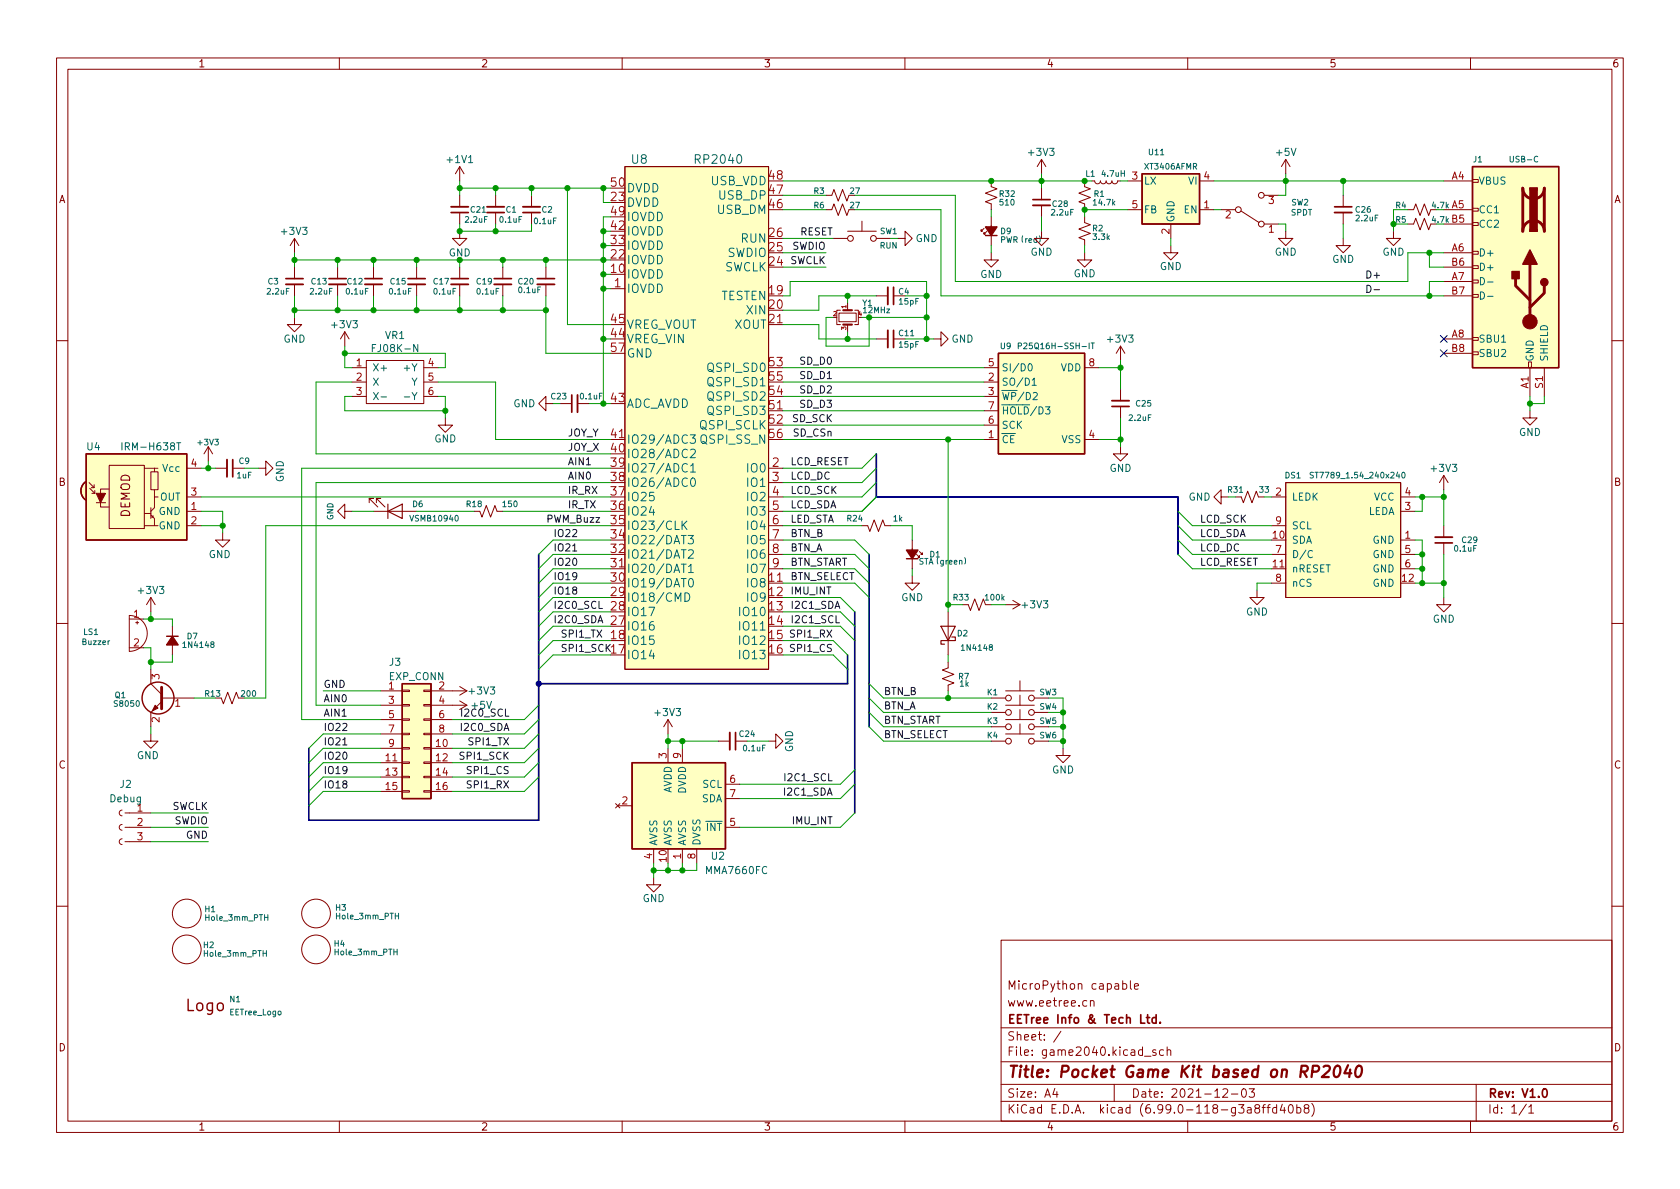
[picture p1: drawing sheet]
<svg xmlns="http://www.w3.org/2000/svg" width="297mm" height="210mm" viewBox="0 0 297 210" stroke-linecap="round" stroke-linejoin="round" font-family="sans-serif">
<g fill="none" stroke="#840000" stroke-width=".18">
<path d="M10 10.2h277v190.1h-277zM12 12.2h273v186.1h-273zM60 10.2v2M110 10.2v2M160 10.2v2M210 10.2v2M260 10.2v2M81.3 29.5v2.5M81.3 34.5v2.1M81.3 37.6v2M81.3 29.5l-.8 1.2M81.3 29.5l.7 1.2"/>
<path d="M87.6 34.5v2.1M87.6 37.6v2M94 34.5v2.1M94 37.6v2M110.5 29.5h25.4v88.9h-25.4zM146 34.5h1.1l.3-1 .8 2.1 .8-2.1 .7 2.1 .4-1.1M146 37.1h1.1l.3-1 .8 2 .8-2 .7 2 .4-1M152.4 39.1v1.8M175.3 32v1l1 .4-2.1 .8 2.1 .7-2.1 .8 1.1 .4v1M175.3 38.3v5.1M184.1 28.2v2.5M184.1 33.3v2"/>
<path d="M184.1 36.3v2M184.1 28.2l.8 1.3M184.1 28.2l-.7 1.3M191.8 38.3v1.1l1 .3-2 .8 2 .8-2 .7 1 .4v1M191.8 32v1l1 .4-2 .8 2 .7-2 .8 1 .4v1M193 32h.5l.2 .4 .4 .1 .3-.1 .2-.4 .1 .3 .3 .2 .4-.1 .2-.4 .2 .4 .4 .1 .3-.2 .1-.3 .1 .4 .4 .1 .4-.1 .1-.4h.5M199.4 37.1h2.5M199.4 32h2.5M207 39.6v2.6M212.1 37.1h2.5M212.1 32h2.5M215.9 37.1h2.5"/>
<path d="M219.5 37.3l3.1 2.1M223.5 34.5h2.6M223.5 39.6h2.6M227.3 28.2l-.7 1.3M227.3 28.2v2.5M227.3 28.2l.8 1.3M237.5 34.5v2.1M237.5 37.6v2M248.9 39.6h1l.4-1 .8 2 .7-2 .8 2 .4-1M248.9 37.1h1l.4-1 .8 2 .7-2 .8 2 .4-1M255.3 37.1h5M255.3 32h5"/>
<path d="M255.3 39.6h5M260.3 39.4h1.1v.5h-1.1zM260.3 36.8h1.1v.5h-1.1zM260.3 31.7h1.1v.6h-1.1zM52.1 56.1v1.3h-1.3l1.3 1.3 1.2-1.3h-1.2M52.1 42.2l.7 1.2M52.1 42.2v2.5M52.1 47.2v2.1M52.1 50.3v2M52.1 42.2l-.8 1.2M59.7 47.2v2.1M59.7 50.3v2"/>
<path d="M61 58.7l.7 1.2M61 58.7v2.5M61 58.7l-.8 1.2M66 47.2v2.1M66 50.3v2M73.7 47.2v2.1M73.7 50.3v2M81.3 40.9v1.3h-1.3l1.3 1.2 1.2-1.2h-1.2M81.3 47.2v2.1M81.3 50.3v2M88.9 47.2v2.1M88.9 50.3v2"/>
<path d="M96.5 47.2v2.1M96.5 50.3v2M107.9 51h2.6M147.3 42.2h2.6M148.3 55.4h3.1v1.5h-3.1zM148.6 54.9h-.6v2.5h.6M149.9 40.9h5M149.9 53.6v1.3M149.9 57.4v1.3M151.1 54.9h.7v2.5h-.7M154.9 52.3h2.1M154.9 42.2h2.6"/>
<path d="M154.9 59.9h2.1M158 52.3h2M158 59.9h2M158.7 42.2h1.3v1.2l1.3-1.2-1.3-1.3v1.3M165.1 59.9h1.3v1.3l1.2-1.3-1.2-1.2v1.2M174 40.4l-.5 .5v-.3v.3h.2M174.5 40.9l-.5 .5v-.3v.3h.2M175.3 44.7v1.3h-1.3l1.3 1.2 1.2-1.2h-1.2M184.1 40.9v1.3h-1.2l1.2 1.2 1.3-1.2h-1.3M191.8 44.7v1.3h-1.3l1.3 1.2 1.2-1.2h-1.2M207 43.4v1.3h-1.3l1.3 1.3 1.3-1.3h-1.3M227.3 40.9v1.3h-1.2l1.2 1.2 1.3-1.2h-1.3"/>
<path d="M237.5 42.2v1.2h-1.3l1.3 1.3 1.3-1.3h-1.3M246.4 40.9v1.3h-1.3l1.3 1.2 1.2-1.2h-1.2M255.3 52.3h5M255.3 59.9h5M255.3 44.7h5M255.3 49.8h5M255.3 47.2h5M260.3 59.7h1.1v.5h-1.1zM260.3 52.1h1.1v.5h-1.1zM260.3 49.5h1.1v.5h-1.1zM260.3 47h1.1v.5h-1.1zM260.3 44.4h1.1v.6h-1.1z"/>
<path d="M10 60.2h2M36.8 79l.8 1.3M36.8 79v2.5M36.8 79l-.7 1.3M62.2 65h2.6M62.2 67.6h2.6M62.2 70.1h2.6M64.8 63.7h10.1v7.7h-10.1zM74.9 65h2.6M74.9 67.6h2.6M74.9 70.1h2.6M78.7 73.9v1.3h1.3l-1.3 1.2-1.2-1.2h1.2"/>
<path d="M96.5 71.4v1.2l-1.3-1.2 1.3-1.3v1.3h1.3M99.1 71.4h2M102.1 71.4h2M174 65h2.5M174 67.6h2.5M174 70.1h2.5M174 77.7h2.5M174 75.2h2.5M174 72.6h2.5M191.8 65h2.5M191.8 77.7h2.5M198.1 79v1.3h1.3l-1.3 1.2-1.3-1.2h1.3"/>
<path d="M198.1 61.2v2.5M198.1 68.8v2.1M198.1 71.9v2M198.1 61.2l.8 1.3M198.1 61.2l-.7 1.3M255.3 62.5h5M260.3 62.2h1.1v.5h-1.1zM270.3 64h.5v1h-.5zM270.5 72.6v1.3h-1.3l1.3 1.3 1.3-1.3h-1.3M270.5 65v5.1M273 65v5.1M285 60.2h2"/>
<path d="M15.7 85.3l.9 .9M15.9 86.4l.9 .8M16.1 86.2h.5M16.3 87.2h.5M16.6 85.7v.5M16.8 86.7v.5M17 88.9h1.7M19.3 82.3h6.2v11.2h-6.2zM19.3 86.5h-1.5v3.2h1.5M25.5 93h1.8M25.5 82.8h1.8M25.5 90.8h1.2"/>
<path d="M26.7 83.4h1.2v3.2h-1.2zM26.7 91.1l.6 .6v1.3h.6M26.7 89.8v1.9M27.1 91.2v.2h-.3M27.3 86.6v1.3M27.9 82.8h-.6v.6M27.9 87.9h-.6v1.9l-.6 .6M33 87.9h2.6M33 90.4h2.6M33 93h2.6M33 82.8h2.6M38.1 82.8h2"/>
<path d="M39.4 94.2v1.3h-1.3l1.3 1.3 1.2-1.3h-1.2M41.1 82.8h2.1M45.7 82.8h1.3v1.3l1.3-1.3-1.3-1.3v1.3M61 90.4v1.3l-1.3-1.3 1.3-1.3v1.3h1.2M65.3 88.9v-.8h.7h-.7l1.5 1.6M66 90.4h7.7M66.5 88.9v-.8h.8h-.8l1.6 1.6M83.8 90.4h1l.4 1 .8-2 .7 2 .8-2 .4 1h1M135.9 95.5h2.5M135.9 87.9h2.5M135.9 90.4h2.5M135.9 98h2.5"/>
<path d="M135.9 93h2.5M135.9 82.8h2.5M135.9 85.3h2.5M152.4 93h1l.4 1 .8-2.1 .7 2.1 .8-2.1 .4 1.1h1M161.3 95.5v5.1M162.1 98l.5 .5v-.2v.2h-.3M162.6 97.5l.5 .5v-.2v.2h-.3M215.9 87.9v-1.3l-1.3 1.3 1.3 1.2v-1.2h1.3M218.4 87.9h1.1l.3 1 .8-2 .8 2 .7-2 .4 1h1M224.8 87.9h2.5M224.8 98h2.5M224.8 93h2.5"/>
<path d="M227.3 85.3h20.3v20.4h-20.3zM247.6 95.5h2.6M247.6 87.9h2.6M247.6 90.4h2.6M247.6 98h2.6M255.3 84.1v2.5M255.3 93v2M255.3 96v2M255.3 84.1l.7 1.2M255.3 84.1l-.8 1.2M10 110.2h2M22.9 109.5h2.5"/>
<path d="M22.9 114.5h2.5M22.9 108.8a3.2 3.2 0 0 1 3.1 3.2 3.2 3.2 0 0 1-3.1 3.2zM24 110.1h.5M24.3 109.8v.6M26.7 118.4v2.5l1.9 1.9M26.7 105.7v2.5M26.7 105.7l.7 1.2M26.7 105.7l-.8 1.2M30.5 110.7v5.1M135.9 100.6h2.5M161.3 101.8v1.3h-1.3l1.3 1.3 1.3-1.3h-1.3M167.6 117.1v1l-1 .4 2.1 .7-2.1 .8 2.1 .8-1.1 .4v1"/>
<path d="M167.6 108.2v7.6M170.2 106.9h1l.4 1 .7-2 .8 2 .8-2 .3 1h1.1M177.8 106.9h2.5M179.1 106.2l1.2 .7M180.3 106.9l-1.2 .8M222.2 104.4v1.3h-1.2l1.2 1.2 1.3-1.2h-1.3M224.8 100.6h2.5M224.8 103.1h2.5M247.6 100.6h2.6M255.3 105.7v1.2h-1.3l1.3 1.3 1.2-1.3h-1.2M285 110.2h2M26.7 129.8v1.3h-1.3l1.3 1.2 1.2-1.2h-1.2"/>
<path d="M28.6 124.1l-1.9 1.9v2.5M28.6 123.4h5.7M39.1 123.4l.4 1.1 .8-2.1 .7 2.1 .8-2.1 .4 1h1M67.3 124.7h3.8M67.3 122.2h3.8M67.3 127.2h3.8M67.3 132.3h3.8M67.3 134.9h3.8M67.3 137.4h3.8M67.3 139.9h3.8M67.3 129.8h3.8M71.1 139.8h1.3v.3h-1.3z"/>
<path d="M71.1 137.3h1.3v.2h-1.3zM71.1 134.7h1.3v.3h-1.3zM71.1 132.2h1.3v.3h-1.3zM71.1 129.7h1.3v.2h-1.3zM71.1 127.1h1.3v.3h-1.3zM71.1 124.6h1.3v.2h-1.3zM71.1 122h1.3v.3h-1.3zM74.9 139.8h1.3v.3h-1.3zM74.9 137.3h1.3v.2h-1.3zM74.9 134.7h1.3v.3h-1.3zM74.9 132.2h1.3v.3h-1.3zM74.9 129.7h1.3v.2h-1.3z"/>
<path d="M74.9 127.1h1.3v.3h-1.3zM74.9 124.6h1.3v.2h-1.3zM74.9 122h1.3v.3h-1.3zM76.2 124.7h6.3M76.2 122.2h6.3M76.2 127.2h3.8M76.2 132.3h3.8M76.2 134.9h3.8M76.2 137.4h3.8M76.2 139.9h3.8M76.2 129.8h3.8M81.3 123.9l1.2 .8"/>
<path d="M81.3 121.4l1.2 .8M82.5 124.7l-1.2 .8M82.5 122.2l-1.2 .7M118.1 127.2v2.6M118.1 132.3v2.6M118.1 127.2l.8 1.3M118.1 127.2l-.8 1.3M120.6 132.3v2.6M127 131.1h2M128.3 138.7h2.5M130 131.1h2.1M135.9 131.1h1.3v-1.3l1.2 1.3-1.2 1.2v-1.2"/>
<path d="M175.3 123.4h2.5M175.3 128.5h2.5M175.3 131.1h2.5M175.3 126h2.5M177.8 124.7h5.1M177.8 122.2h5.1M177.8 127.2h5.1M177.8 129.8h5.1M180.3 120.4v1.8M180.3 122.9v1.8M180.3 125.5v1.7M180.3 128v1.8"/>
<path d="M182.9 123.4h2.5M182.9 128.5h2.5M182.9 131.1h2.5M182.9 126h2.5M188 132.3v1.3h-1.3l1.3 1.3 1.2-1.3h-1.2M21.6 148.3l-.4 .2-.1 .3 .1 .4 .4 .1M21.6 145.8l-.4 .1-.1 .4 .1 .4 .4 .1M21.6 143.3l-.4 .1-.1 .4 .1 .3 .4 .2M22.1 146.3h4.6M22.1 148.8h4.6M22.1 143.8h4.6M108.8 142.1l.8 .8"/>
<path d="M109.2 142.5h2.6M109.6 142.1l-.8 .8M115.6 155.2v1.3h1.2l-1.2 1.2-1.3-1.2h1.3M115.6 150.1v2.5M120.6 150.1v2.5M123.2 150.1v2.5M128.3 146.3h2.5M128.3 141.2h2.5M10 160.2h2M177 166.3h108v32h-108zM192.8 177.1l.2-.2 .4 .1v.9M192.8 176.9v1"/>
<path d="M198.5 174l.4-.1 .3 .3v.4l-.1 .3h-.6M198.5 173.4v1.5M199.9 173.4v1.3l.2 .2M200.6 174.4l.7-.1-.1-.3-.4-.1-.2 .2v.8h.6M285 160.2h2M60 198.3v2M110 198.3v2M160 198.3v2M177 194.8h108M177 191.8h108M177 187.8h108M177 181.8h108"/>
<path d="M186.5 192.5l-.4 1h1M186.9 193v1M187.6 182.4l-1.3 1.9M197 191.8v3M202.4 186.8h1.1M204.4 185.7l-.4-.1-.2 .2 .1 .3 .5 .1v.4h-.6M205.7 185.7l-.4-.1-.3 .3v.4l.1 .3h.6M206.4 185.8l.2-.2 .3 .1 .1 .9M206.4 185.1v1.5M210 198.3v2M216.2 192.7l.6-.2 .2 .2 .1 .3-1 1h1M217.7 193.5h1.2"/>
<path d="M219.7 192.6l.2-.1a.81 .81 0 0 1 .5 .7 .81 .81 0 0 1-.3 .8h-.1a.81 .81 0 0 1-.6-.6 .81 .81 0 0 1 .3-.8zM220.6 195.9h.5l.1 .9M220.9 192.5h.9l-.5 .6 .4 .1v.7l-.2 .1h-.4l-.2-.1M221.2 196.2l-.5 .1a.29 .29 0 0 0-.2 .2 .29 .29 0 0 0 .2 .3h.5M222.1 196l-.2-.3v-.2l.2-.2 .5 .1 .1 .2-.1 .2-.6 .2-.1 .3v.4l.2 .1h.5l.1-.3-.1-.4-.2-.1M223.1 195.8h.6M223.7 195.3l-.3 .2v1.3M224 195.8h.6M224.6 195.3l-.4 .2v1.3M225.7 195.9l-.4-.1-.3 .3v.4l.1 .3h.6M225.7 195.3v1.5M226.7 195.3l-.3 1h.9"/>
<path d="M227.1 195.8v1M228 195.4l.1-.1a.81 .81 0 0 1 .6 .7 .81 .81 0 0 1-.3 .8h-.1a.81 .81 0 0 1-.6-.6 .81 .81 0 0 1 .3-.8zM229.3 195.9l.4-.1 .3 .3v.4l-.1 .3h-.6M229.3 195.3v1.5M230.9 196l-.3-.3v-.2l.3-.2 .4 .1 .1 .2v.2l-.7 .2-.1 .3v.4l.3 .1h.2l.3-.3v-.4l-.3-.1M231.9 195.1a1.72 1.72 0 0 1 0 2.3M260 198.3v2M261 191.8v6.5M269.9 195.3l-1.3 1.9M270.3 195.8l.4-.5v1.5M270.3 196.8h.9"/>
<circle cx="218.9" cy="37.1" r=".51"/>
<circle cx="223" cy="34.5" r=".51"/>
<circle cx="223" cy="39.6" r=".51"/>
<circle cx="150.4" cy="42.2" r=".51"/>
<circle cx="154.4" cy="42.2" r=".51"/>
<circle cx="178.3" cy="126" r=".51"/>
<circle cx="178.3" cy="123.4" r=".51"/>
<circle cx="178.3" cy="131.1" r=".51"/>
<circle cx="178.3" cy="128.5" r=".51"/>
<circle cx="182.4" cy="123.4" r=".51"/>
<circle cx="182.4" cy="126" r=".51"/>
<circle cx="182.4" cy="128.5" r=".51"/>
<circle cx="182.4" cy="131.1" r=".51"/>
<circle cx="33" cy="167.9" r="2.54"/>
<circle cx="33" cy="161.5" r="2.54"/>
<circle cx="55.9" cy="167.9" r="2.54"/>
<circle cx="55.9" cy="161.5" r="2.54"/>
</g>
<g fill="none" stroke="#840000" stroke-width=".3">
<path d="M79.8 37.6h3M86.1 37.6h3.1M92.5 37.6h3M182.6 35.3h3.1M236 36.6h3M50.5 49.3h3.1M58.2 49.3h3M64.5 49.3h3.1M72.1 49.3h3.1M79.8 49.3h3M87.4 49.3h3M95 49.3h3"/>
<path d="M158 50.8v3M158 58.4v3.1M101.1 69.8v3.1M196.6 71.9h3M41.1 81.3v3M253.7 96h3.1M130 129.5v3.1M201.7 179.4v1.5h.7M202.7 179.9h.6M202.9 179.4v1.3l.4 .2M204.4 179.4v1.5M204.4 180l-.4-.1-.3 .3v.4l.1 .3h.6"/>
<path d="M205.1 180.8v.1M272.9 192.6l.2-.1a.8 .8 0 0 1 .5 .8 .8 .8 0 0 1-.5 .7 1 1 0 0 1-.2-1.4z"/>
</g>
<path d="M232 189.5h.8a.55 .55 0 0 0 .4-.5 .55 .55 0 0 0-.3-.5h-.8l-.2 2M234 188.7l.3-.2h.5a.45 .45 0 0 1 .3 .5l-.1 .3-1.3 1.2h1.2M236.1 188.7a.46 .46 0 0 1 .5-.2 .46 .46 0 0 1 .4 .3 1.15 1.15 0 0 1-.8 1.7l-.2-.1a1.54 1.54 0 0 1 .1-1.7zM238.3 188.4l-.6 1.4h1.2M238.7 189.1l-.1 1.4M239.9 188.7a.46 .46 0 0 1 .5-.2 .46 .46 0 0 1 .4 .3 1.15 1.15 0 0 1-.8 1.7l-.2-.1a1.54 1.54 0 0 1 .1-1.7z" fill="none" stroke="#840000" stroke-width=".4"/>
<g fill="none" stroke="#840000" stroke-width=".33">
<path d="M79.8 36.6h3M86.1 36.6h3.1M92.5 36.6h3M182.6 36.3h3.1M236 37.6h3M50.5 50.3h3.1M58.2 50.3h3M64.5 50.3h3.1M72.1 50.3h3.1M79.8 50.3h3M87.4 50.3h3M95 50.3h3"/>
<path d="M157 50.8v3M157 58.4v3.1M102.1 69.8v3.1M196.6 70.9h3M40.1 81.3v3M253.7 95h3.1M129 129.5v3.1"/>
</g>
<g fill="#ffffc2" stroke="#ffffc2" stroke-width=".18">
<path d="M227.3 85.3h20.3v20.4h-20.3z"/>
<path d="M176.5 62.5h15.3v17.8h-15.3z"/>
<path d="M110.5 29.5h25.4v88.9h-25.4z"/>
<path d="M111.8 134.9h16.5v15.2h-16.5z"/>
<path d="M14.9 85.4l.2-.2 1.2 1.6-1.2 1.6a1.97 1.97 0 0 1-.2-3z"/>
<path d="M15.2 80.3h17.8v15.2h-17.8z"/>
<path d="M201.9 30.7h10.2v8.9h-10.2z"/>
<path d="M71.1 120.9h5.1v20.3h-5.1z"/>
<path d="M260.3 29.5h15.3v35.5h-15.3z"/>
</g>
<g fill="none" stroke="#006464" stroke-width=".18">
<path d="M177.1 42.4l.5-.1v-.3l-.5-.1v1M178 41.9l.3 1 .1-.8 .2 .8 .3-1M179.3 42.4l.5-.1v-.3l-.5-.1v1M179.5 42.4l.3 .5M180.8 41.7l-.1 .3 .1 .8M181.3 42.2v.7M181.6 42.2l-.3 .2M181.9 42.5l.5-.1v-.2h-.3l-.2 .1 .1 .5h.4M183.3 42.2h-.3l-.2 .2 .1 .4h.4M183.3 41.9v1M183.8 41.7l.1 .2a.95 .95 0 0 1-.1 .9M261.7 49.1a.64 .64 0 0 1 .8 .6 .64 .64 0 0 1-.8 .7z"/>
<path d="M261.7 51.6a.64 .64 0 0 1 .8 .7 .64 .64 0 0 1-.8 .6zM263 49.9h1M263 52.4h1M21.6 78.3v1.3M31.2 78.3h.8M67.4 70.2h.9M71.5 70.2h.9M73.9 60.9v1.3l-.8-1.3v1.3M122 76.9h1l-.5 .6 .4 .1v.7l-.2 .1h-.5l-.2-.1M122.1 79.6l.6-.2 .2 .2 .1 .3-1 1h1M180 61.2l.5-.1 .1-.4h-.6v1M181.9 64.4l.2-.1a.68 .68 0 0 1 .4 .7 .68 .68 0 0 1-.4 .6l-.2-.1-.1-.4z"/>
<path d="M182.5 67.2l.4-.3v1.2M182.5 68.1h.7M192.9 60.7h.6M193.2 60.7v1M120.8 92.8l.7 .8M121.5 92.1l-.9 .9M121.7 94.7h.9l-.5 .5 .4 .2v.6l-.2 .2h-.4l-.2-.2M121.7 97.4l.6-.2 .2 .2 .1 .2-.9 1.1h.9M122.1 82.4l.4-.4v1.5M122.1 83.5h.9M122.2 84.7l.3-.2a.81 .81 0 0 1 .5 .6 .81 .81 0 0 1-.3 .8l-.1 .1a.81 .81 0 0 1-.4-1.3zM163.2 98.8h-.4l-.2 .1 .1 .3 .5 .2v.3h-.6"/>
<path d="M163.5 98.8h.6M163.8 98.8v1M164.3 99.8l.3-1 .4 1M164.4 99.5h.5M165.8 98.6l-.1 .3 .1 .8M166.8 99.1v.8l-.2 .2h-.2M166.8 99.1h-.3l-.2 .2 .1 .4h.4M167.3 99.1v.7M167.6 99.1l-.3 .2M167.9 99.4l.4-.1v-.2h-.3l-.1 .1v.5h.4M168.7 99.4l.5-.1v-.2h-.3l-.2 .1 .1 .5h.4M169.6 99.2l.4-.1 .1 .7"/>
<path d="M169.6 99.1v.7M170.6 98.6l.1 .2a.95 .95 0 0 1-.1 .9M232.1 97.5a.6 .6 0 0 0-.9 .4 .6 .6 0 0 0 .6 .7l.3-.1M232.2 83.6h-.5v.3l.4 .2 .1 .2-.2 .2h-.4M247.9 83.6l.2-.1a.54 .54 0 0 1 .3 .5 .54 .54 0 0 1-.3 .5l-.3-.4zM121.1 104.8a.76 .76 0 0 1 .9 .8 .76 .76 0 0 1-.9 .7zM121.7 100.2l.5-.4v1.5M121.7 101.3h.9M121.9 102.4l.2-.1a.81 .81 0 0 1 .6 .6 .81 .81 0 0 1-.3 .8l-.2 .1a.81 .81 0 0 1-.3-1.4zM46.5 168.6h.6M46.8 162.2h.6M47.1 168.1v1"/>
<path d="M47.4 161.7v1.1M69.6 168.3h.6M69.9 162h.6M70.2 167.8v1.1M70.5 161.5v1"/>
</g>
<path d="M269.2 33.3a1.91 1.91 0 0 0 1.9 1.9 1.91 1.91 0 0 0 1.9-1.9v7.6a1.91 1.91 0 0 0-1.9-1.9 1.91 1.91 0 0 0-1.9 1.9zM268 49.3v1.2l2.5 2.6M270.5 46.7v10.2M273 50.5v1.3l-2.5 2.6M28.6 121.5v3.8" fill="none" stroke="#840000" stroke-width=".51"/>
<g fill="#840000" stroke="#840000" stroke-width=".18">
<path d="M27.4 124.7l.5 .5-1 .5z"/>
<path d="M17 87.2h1.7l-.9 1.7z"/>
<circle cx="270.5" cy="56.9" r="1.27"/>
</g>
<g fill="none" stroke="#840000" stroke-width=".25">
<path d="M201.9 30.7h10.2v8.9h-10.2zM260.3 29.5h15.3v35.5h-15.3zM270.5 33.3a.64 .64 0 0 0 .6 .6 .64 .64 0 0 0 .7-.6M174.2 41.7h2.1M270.5 40.9a.64 .64 0 0 1 .6-.6 .64 .64 0 0 1 .7 .6M176.5 62.5h15.3v17.8h-15.3zM15.1 85.2a1.97 1.97 0 0 0 0 3.2M15.2 80.3h17.8v15.2h-17.8zM160.3 98.8h2M29.5 112.5h2M71.1 120.9h5.1v20.3h-5.1zM111.8 134.9h16.5v15.2h-16.5z"/>
<circle cx="27.9" cy="123.4" r="2.82"/>
</g>
<path d="M68.6 90.4l2.5-1.3v2.6zM68.6 89.1v2.6M166.4 110.7h2.5l-1.3 2.6zM168.3 112.6h.6v.7h-2.5v.6h.6" fill="none" stroke="#840000" stroke-width=".2"/>
<g fill="#840000" stroke="#840000" stroke-width=".25">
<path d="M174.2 40.1h2.1l-1 1.6z"/>
<path d="M160.3 97.3h2l-1 1.5z"/>
<path d="M270.7 40.4a.63 .63 0 0 1 .7-.1 .63 .63 0 0 1 .4 .6h-1.3z"/>
<path d="M270.5 33.3h1.3v7.6h-1.3z"/>
<path d="M270.5 33.3h1.3a.64 .64 0 0 1-.7 .6 .64 .64 0 0 1-.6-.6z"/>
<path d="M267.3 48h1.3v1.3h-1.3z"/>
<path d="M270.5 44.2l1.3 2.5h-2.6z"/>
<path d="M30.5 112.5l1 1.5h-2z"/>
<circle cx="273" cy="49.9" r=".63"/>
</g>
<path d="M149.1 54.9h1.5M149.1 57.4h1.5" fill="none" stroke="#840000" stroke-width=".38"/>
<path d="M241.7 50.4a.64 .64 0 0 1 .7 .7 .64 .64 0 0 1-.7 .6zM242.9 51.2h1M101.3 97.4h.7M60.6 131.7h.7" fill="none" stroke="#0f0f0f" stroke-width=".18"/>
<path d="M95.2 98v47h-40.6v-12.7M153.7 98v30.5M154.9 80.3v7.6h53.4v10.1M149.9 115.8v5.1h-54.7M151.1 108.2v35.6" fill="none" stroke="#000084" stroke-width=".3"/>
<g fill="none" stroke="#009600" stroke-width=".18">
<path d="M81.3 39.6v1.3h12.7v-1.3M81.3 32v2.5M81.3 33.3h26.6M87.6 33.3v1.2M87.6 39.6v1.3M94 33.3v1.2M100.3 33.3v24.1h7.6M106.7 33.3v2.5h1.2M107.9 38.3h-1.2v33.1M138.4 37.1h7.6M138.4 34.5h7.6M138.4 32h54.6"/>
<path d="M151.1 37.1h15.3v15.2h88.9M151.1 34.5h17.8v15.3h80v-5.1h6.4M175.3 37.1v1.2M184.1 30.7v2.6M184.1 38.3v2.6M198.1 32h1.3M199.4 37.1h-7.6v1.2M214.6 37.1h1.3M214.6 32h40.7M226.1 39.6h1.2v1.3M227.3 30.7v3.8h-1.2M237.5 32v2.5"/>
<path d="M237.5 39.6v2.6M246.4 39.6h2.5M248.9 37.1h-2.5v3.8M52.1 54.9h44.4M52.1 46h55.8M52.1 44.7v2.5M52.1 52.3v3.8M59.7 46v1.2M59.7 52.3v2.6M66 46v1.2M66 52.3v2.6M73.7 46v1.2"/>
<path d="M73.7 52.3v2.6M81.3 46v1.2M81.3 52.3v2.6M88.9 46v1.2M88.9 52.3v2.6M96.5 46v1.2M96.5 52.3v10.2h11.4M106.7 59.9h1.2M106.7 40.9h1.2M106.7 48.5h1.2M106.7 43.4h1.2M106.7 51h1.2"/>
<path d="M138.4 42.2h8.9M138.4 52.3h1.3v-2.5h24.1v10.1M138.4 57.4h6.4v2.5h10.1M138.4 44.7h7.6M138.4 47.2h7.6M147.3 56.1h-1.3v5.1h7.7v-5.1M149.9 52.3v1.3M149.9 58.7v1.2M152.4 56.1h11.4M154.9 52.3h-10.1v2.6h-6.4M157.5 42.2h1.2M160 52.3h3.8"/>
<path d="M160 59.9h5.1M175.3 43.4v1.3M191.8 43.4v1.3M207 42.2v1.2M252.7 44.7v2.5h2.6M255.3 49.8h-2.6v2.5M61 61.2v3.8h1.2M61 62.5h17.7v2.5h-1.2M62.2 67.6h-6.3v12.7h52M62.2 70.1h-1.2v2.5h17.7M77.5 70.1h1.2v3.8M77.5 67.6h10.1v10.1h20.3"/>
<path d="M97.8 71.4h1.3M104.1 71.4h3.8M138.4 70.1h35.6M138.4 77.7h35.6M138.4 72.6h35.6M138.4 75.2h35.6M138.4 65h35.6M138.4 67.6h35.6M167.6 77.7v30.5M194.3 77.7h3.8M194.3 65h3.8M198.1 63.7v5.1"/>
<path d="M198.1 73.9v5.1M270.5 70.1v2.5M273 70.1v1.3h-2.5M35.6 87.9h72.3M35.6 82.8h2.5M35.6 93h3.8M35.6 90.4h3.8v3.8M36.8 81.5v1.3M43.2 82.8h2.5M62.2 90.4h3.8M73.7 90.4h10.1M88.9 90.4h19"/>
<path d="M107.9 82.8h-54.6v44.4h14M107.9 93h-60.9v30.4h-3.8M107.9 85.3h-52v39.4h11.4M107.9 98h-10.1l-2.6 2.6M107.9 95.5h-10.1l-2.6 2.5M138.4 93h14M138.4 98h12.7l2.6 2.6M138.4 95.5h12.7l2.6 2.5M154.9 85.3l-2.5 2.6h-14M154.9 80.3l-2.5 2.5h-14M154.9 87.9l-2.5 2.5h-14M154.9 82.8l-2.5 2.5h-14"/>
<path d="M157.5 93h3.8v2.5M208.3 90.4l2.5 2.6h14M208.3 95.5l2.5 2.5h14M208.3 93l2.5 2.5h14M208.3 98l2.5 2.6h14M217.2 87.9h1.2M223.5 87.9h1.3M250.2 87.9h5.1M250.2 98h1.3M250.2 95.5h1.3v7.6M251.5 87.9v2.5h-1.3M255.3 86.6v6.4"/>
<path d="M255.3 98v7.7M25.4 109.5h5.1v1.2M25.4 114.5h1.3v3.9M26.7 108.2v1.3M30.5 115.8v1.3h-3.8M107.9 100.6h-10.1l-2.6 2.5M107.9 105.7h-10.1l-2.6 2.5M107.9 103.1h-10.1l-2.6 2.6M107.9 108.2h-10.1l-2.6 2.5M107.9 110.7h-10.1l-2.6 2.6M107.9 113.3h-10.1l-2.6 2.5M107.9 115.8h-10.1l-2.6 2.6"/>
<path d="M138.4 100.6h12.7l2.6 2.5M138.4 105.7h10.2l2.5 2.5M138.4 103.1h12.7l2.6 2.6M138.4 108.2h10.2l2.5 2.5M138.4 110.7h10.2l2.5 2.6M138.4 113.3h8.9l2.6 2.5M138.4 115.8h8.9l2.6 2.6M161.3 100.6v1.2M167.6 115.8v1.3M167.6 106.9h2.6M175.3 106.9h2.5M224.8 103.1h-2.6v1.3"/>
<path d="M250.2 100.6h1.3M250.2 103.1h5.1M26.7 128.5v1.3M34.3 123.4h3.8M57.1 122.2h10.2M67.3 139.9h-10.2l-2.5 2.6M67.3 137.4h-10.2l-2.5 2.5M67.3 129.8h-10.2l-2.5 2.5M67.3 132.3h-10.2l-2.5 2.6M67.3 134.9h-10.2l-2.5 2.5M95.2 137.4l-2.5 2.5h-12.7M95.2 134.9l-2.5 2.5h-12.7"/>
<path d="M95.2 124.7l-2.5 2.5h-12.7M95.2 127.2l-2.5 2.6h-12.7M95.2 129.8l-2.5 2.5h-12.7M95.2 132.3l-2.5 2.6h-12.7M118.1 131.1h8.9M118.1 129.8v2.5M120.6 131.1v1.2M132.1 131.1h3.8M151.1 136.1l-2.5 2.6h-17.8M151.1 138.7l-2.5 2.5h-17.8M153.7 123.4l2.5 2.6h19.1M153.7 120.9l2.5 2.5h19.1"/>
<path d="M153.7 128.5l2.5 2.6h19.1M153.7 126l2.5 2.5h19.1M167.6 122.2v1.2M185.4 123.4h2.6v8.9M185.4 126h2.6M185.4 131.1h2.6M185.4 128.5h2.6M26.7 146.3h10.1M26.7 143.8h10.1M26.7 148.8h10.1M115.6 152.6v2.6M118.1 152.6v1.3"/>
<path d="M120.6 152.6v1.3M123.2 152.6v1.3h-7.6M151.1 143.8l-2.5 2.5h-17.8"/>
</g>
<path d="M254.7 59.3l1.2 1.2M255.9 59.3l-1.2 1.2M254.7 61.9l1.2 1.2M255.9 61.9l-1.2 1.2" fill="none" stroke="#000084" stroke-width=".18"/>
<g fill="#009600" stroke="#009600" stroke-width=".18">
<circle cx="81.3" cy="40.9" r=".46"/>
<circle cx="81.3" cy="46" r=".46"/>
<circle cx="59.7" cy="46" r=".46"/>
<circle cx="52.1" cy="46" r=".46"/>
<circle cx="52.1" cy="54.9" r=".46"/>
<circle cx="66" cy="54.9" r=".46"/>
<circle cx="59.7" cy="54.9" r=".46"/>
<circle cx="61" cy="62.5" r=".46"/>
<circle cx="78.7" cy="72.6" r=".46"/>
<circle cx="39.4" cy="93" r=".46"/>
<circle cx="36.8" cy="82.8" r=".46"/>
<circle cx="26.7" cy="109.5" r=".46"/>
<circle cx="26.7" cy="117.1" r=".46"/>
<circle cx="88.9" cy="54.9" r=".46"/>
<circle cx="167.6" cy="77.7" r=".46"/>
<circle cx="167.6" cy="106.9" r=".46"/>
<circle cx="149.9" cy="52.3" r=".46"/>
<circle cx="149.9" cy="59.9" r=".46"/>
<circle cx="188" cy="126" r=".46"/>
<circle cx="188" cy="128.5" r=".46"/>
<circle cx="188" cy="131.1" r=".46"/>
<circle cx="167.6" cy="123.4" r=".46"/>
<circle cx="163.8" cy="52.3" r=".46"/>
<circle cx="153.7" cy="56.1" r=".46"/>
<circle cx="163.8" cy="56.1" r=".46"/>
<circle cx="163.8" cy="59.9" r=".46"/>
<circle cx="87.6" cy="40.9" r=".46"/>
<circle cx="88.9" cy="46" r=".46"/>
<circle cx="94" cy="33.3" r=".46"/>
<circle cx="100.3" cy="33.3" r=".46"/>
<circle cx="96.5" cy="54.9" r=".46"/>
<circle cx="81.3" cy="33.3" r=".46"/>
<circle cx="106.7" cy="33.3" r=".46"/>
<circle cx="87.6" cy="33.3" r=".46"/>
<circle cx="73.7" cy="46" r=".46"/>
<circle cx="73.7" cy="54.9" r=".46"/>
<circle cx="66" cy="46" r=".46"/>
<circle cx="106.7" cy="48.5" r=".46"/>
<circle cx="106.7" cy="59.9" r=".46"/>
<circle cx="106.7" cy="51" r=".46"/>
<circle cx="81.3" cy="54.9" r=".46"/>
<circle cx="106.7" cy="71.4" r=".46"/>
<circle cx="96.5" cy="46" r=".46"/>
<circle cx="106.7" cy="40.9" r=".46"/>
<circle cx="106.7" cy="43.4" r=".46"/>
<circle cx="106.7" cy="46" r=".46"/>
<circle cx="120.6" cy="153.9" r=".46"/>
<circle cx="118.1" cy="153.9" r=".46"/>
<circle cx="118.1" cy="131.1" r=".46"/>
<circle cx="120.6" cy="131.1" r=".46"/>
<circle cx="115.6" cy="153.9" r=".46"/>
<circle cx="191.8" cy="37.1" r=".46"/>
<circle cx="184.1" cy="32" r=".46"/>
<circle cx="191.8" cy="32" r=".46"/>
<circle cx="175.3" cy="32" r=".46"/>
<circle cx="227.3" cy="32" r=".46"/>
<circle cx="198.1" cy="65" r=".46"/>
<circle cx="198.1" cy="77.7" r=".46"/>
<circle cx="237.5" cy="32" r=".46"/>
<circle cx="252.7" cy="52.3" r=".46"/>
<circle cx="252.7" cy="44.7" r=".46"/>
<circle cx="246.4" cy="39.6" r=".46"/>
<circle cx="255.3" cy="103.1" r=".46"/>
<circle cx="251.5" cy="103.1" r=".46"/>
<circle cx="251.5" cy="87.9" r=".46"/>
<circle cx="270.5" cy="71.4" r=".46"/>
<circle cx="251.5" cy="98" r=".46"/>
<circle cx="251.5" cy="100.6" r=".46"/>
<circle cx="255.3" cy="87.9" r=".46"/>
</g>
<circle cx="95.2" cy="120.9" r=".46" fill="#000084" stroke="#000084" stroke-width=".18"/>
<g font-size="2.8" fill="#840000">
<text x="32.9" y="178.8">Logo</text>
<text x="178" y="190.6">Title: Pocket Game Kit based on RP2040</text>
</g>
<g font-size="2.1" fill="#006464">
<text x="111.7" y="29">U8</text>
<text x="123.2" y="29">RP2040</text>
<text x="110.7" y="34">DVDD</text>
<text x="125.7" y="32.7">USB_VDD</text>
<text x="127.2" y="35.3">USB_DP</text>
<text x="110.7" y="36.6">DVDD</text>
<text x="110.7" y="41.6">IOVDD</text>
<text x="110.7" y="39.1">IOVDD</text>
<text x="126.8" y="37.8">USB_DM</text>
<text x="110.7" y="46.7">IOVDD</text>
<text x="110.7" y="44.2">IOVDD</text>
<text x="128" y="48">SWCLK</text>
<text x="128.6" y="45.4">SWDIO</text>
<text x="131.1" y="42.9">RUN</text>
<text x="110.7" y="51.8">IOVDD</text>
<text x="110.7" y="49.3">IOVDD</text>
<text x="127.4" y="53.1">TESTEN</text>
<text x="110.7" y="58.1">VREG_VOUT</text>
<text x="129.8" y="58.1">XOUT</text>
<text x="132.2" y="55.6">XIN</text>
<text x="110.7" y="60.7">VREG_VIN</text>
<text x="110.7" y="63.2">GND</text>
<text x="125.4" y="65.8">QSPI_SD0</text>
<text x="125.4" y="70.8">QSPI_SD2</text>
<text x="125.4" y="68.3">QSPI_SD1</text>
<text x="110.7" y="72.1">ADC_AVDD</text>
<text x="123.8" y="75.9">QSPI_SCLK</text>
<text x="125.4" y="73.4">QSPI_SD3</text>
<text x="110.7" y="83.5">IO27/ADC1</text>
<text x="110.7" y="81">IO28/ADC2</text>
<text x="110.7" y="78.5">IO29/ADC3</text>
<text x="124" y="78.5">QSPI_SS_N</text>
<text x="132.3" y="83.5">IO0</text>
<text x="110.7" y="88.6">IO25</text>
<text x="110.7" y="86.1">IO26/ADC0</text>
<text x="132.3" y="86.1">IO1</text>
<text x="132.3" y="88.6">IO2</text>
<text x="110.7" y="93.7">IO23/CLK</text>
<text x="110.7" y="91.2">IO24</text>
<text x="132.3" y="91.2">IO3</text>
<text x="132.3" y="93.7">IO4</text>
<text x="110.7" y="101.3">IO20/DAT1</text>
<text x="110.7" y="98.8">IO21/DAT2</text>
<text x="110.7" y="96.2">IO22/DAT3</text>
<text x="132.3" y="96.2">IO5</text>
<text x="132.3" y="98.8">IO6</text>
<text x="132.3" y="101.3">IO7</text>
<text x="110.7" y="106.4">IO18/CMD</text>
<text x="110.7" y="103.9">IO19/DAT0</text>
<text x="132.3" y="103.9">IO8</text>
<text x="132.3" y="106.4">IO9</text>
<text x="110.7" y="111.5">IO16</text>
<text x="110.7" y="108.9">IO17</text>
<text x="131.1" y="108.9">IO10</text>
<text x="131.1" y="111.5">IO11</text>
<text x="110.7" y="116.6">IO14</text>
<text x="110.7" y="114">IO15</text>
<text x="131.1" y="114">IO12</text>
<text x="131.1" y="116.6">IO13</text>
</g>
<g font-size="2.1" fill="#a90000">
<text x="108.1" y="35.6">23</text>
<text x="108.1" y="33">50</text>
<text x="136" y="34.3">47</text>
<text x="136" y="31.7">48</text>
<text x="108.1" y="40.6">42</text>
<text x="108.1" y="38.1">49</text>
<text x="136" y="41.9">26</text>
<text x="136" y="36.8">46</text>
<text x="108.1" y="45.7">22</text>
<text x="108.1" y="43.2">33</text>
<text x="136" y="47">24</text>
<text x="136" y="44.4">25</text>
<text x="108.1" y="48.3">10</text>
<text x="108.6" y="50.8">1</text>
<text x="136" y="52.1">19</text>
<text x="108.1" y="59.7">44</text>
<text x="108.1" y="57.1">45</text>
<text x="136" y="54.6">20</text>
<text x="136" y="57.1">21</text>
<text x="108.1" y="62.2">57</text>
<text x="136" y="64.8">53</text>
<text x="108.1" y="71.1">43</text>
<text x="136" y="69.8">54</text>
<text x="136" y="67.3">55</text>
<text x="108.1" y="77.5">41</text>
<text x="136" y="72.4">51</text>
<text x="136" y="74.9">52</text>
<text x="136" y="77.5">56</text>
<text x="108.1" y="82.5">39</text>
<text x="108.1" y="80">40</text>
<text x="136.6" y="82.5">2</text>
<text x="108.1" y="87.6">37</text>
<text x="108.1" y="85.1">38</text>
<text x="136.6" y="85.1">3</text>
<text x="136.6" y="87.6">4</text>
<text x="108.1" y="95.2">34</text>
<text x="108.1" y="92.7">35</text>
<text x="108.1" y="90.2">36</text>
<text x="136.6" y="90.2">5</text>
<text x="136.6" y="92.7">6</text>
<text x="136.6" y="95.2">7</text>
<text x="108.1" y="100.3">31</text>
<text x="108.1" y="97.8">32</text>
<text x="136.6" y="97.8">8</text>
<text x="136.6" y="100.3">9</text>
<text x="108.1" y="107.9">28</text>
<text x="108.1" y="105.4">29</text>
<text x="108.1" y="102.9">30</text>
<text x="136" y="102.9">11</text>
<text x="136" y="105.4">12</text>
<text x="136" y="107.9">13</text>
<text x="108.1" y="113">18</text>
<text x="108.1" y="110.5">27</text>
<text x="136" y="110.5">14</text>
<text x="136" y="113">15</text>
<text x="108.1" y="115.6">17</text>
<text x="136" y="115.6">16</text>
</g>
<g font-size="2.1" fill="#840000">
<text x="23" y="91.6" transform="rotate(-90 23 91.6)">DEMOD</text>
<text x="178" y="178">www.eetree.cn</text>
<text x="178" y="175">MicroPython capable</text>
<text x="178" y="184">Sheet: /</text>
<text x="178" y="181">EETree Info &amp; Tech Ltd.</text>
<text x="178" y="186.7">File: game2040.kicad_sch</text>
<text x="178" y="196.9">KiCad E.D.A. kicad (6.99.0-118-g3a8ffd40b8)</text>
<text x="178" y="194.1">Size: A4</text>
<text x="200" y="194.1">Date: 2021-12-03</text>
<text x="263" y="194.1">Rev: V1.0</text>
<text x="263" y="196.9">Id: 1/1</text>
</g>
<g font-size="1.8" fill="#840000">
<text x="35" y="11.9">1</text>
<text x="85" y="11.9">2</text>
<text x="135" y="11.9">3</text>
<text x="185" y="11.9">4</text>
<text x="235" y="11.9">5</text>
<text x="285" y="11.9">6</text>
<text x="10.3" y="35.9">A</text>
<text x="285.3" y="35.9">A</text>
<text x="10.3" y="85.9">B</text>
<text x="285.3" y="85.9">B</text>
<text x="10.3" y="135.9">C</text>
<text x="285.3" y="135.9">C</text>
<text x="10.3" y="185.9">D</text>
<text x="285.3" y="185.9">D</text>
<text x="35" y="199.9">1</text>
<text x="85" y="199.9">2</text>
<text x="135" y="199.9">3</text>
<text x="185" y="199.9">4</text>
<text x="235" y="199.9">5</text>
<text x="285" y="199.9">6</text>
</g>
<g font-size="1.8" fill="#006464">
<text x="79.2" y="28.8">+1V1</text>
<text x="182" y="27.6">+3V3</text>
<text x="225.7" y="27.6">+5V</text>
<text x="202.2" y="32.6">LX</text>
<text x="210.2" y="32.6">VI</text>
<text x="261.4" y="32.6">VBUS</text>
<text x="49.9" y="41.5">+3V3</text>
<text x="202.2" y="37.7">FB</text>
<text x="207.6" y="39.4" transform="rotate(-90 207.6 39.4)">GND</text>
<text x="209.4" y="37.7">EN</text>
<text x="261.4" y="37.7">CC1</text>
<text x="261.4" y="40.3">CC2</text>
<text x="79.3" y="45.3">GND</text>
<text x="161.9" y="42.8">GND</text>
<text x="182.2" y="45.2">GND</text>
<text x="205" y="47.7">GND</text>
<text x="225.4" y="45.2">GND</text>
<text x="235.5" y="46.5">GND</text>
<text x="244.4" y="45.2">GND</text>
<text x="261.4" y="45.3">D+</text>
<text x="261.4" y="47.9">D+</text>
<text x="173.3" y="49.1">GND</text>
<text x="189.8" y="49">GND</text>
<text x="58.8" y="58">+3V3</text>
<text x="68.1" y="59.9">VR1</text>
<text x="50.1" y="60.6">GND</text>
<text x="65.8" y="65.7">X+</text>
<text x="66.3" y="62.2">FJ08K-N</text>
<text x="71.7" y="65.7">+Y</text>
<text x="168.2" y="60.6">GND</text>
<text x="177" y="65.7">SI/D0</text>
<text x="187.5" y="65.7">VDD</text>
<text x="196" y="60.6">+3V3</text>
<text x="261.4" y="60.6">SBU1</text>
<text x="261.4" y="63.1">SBU2</text>
<text x="271.1" y="64" transform="rotate(-90 271.1 64)">GND</text>
<text x="273.7" y="64" transform="rotate(-90 273.7 64)">SHIELD</text>
<text x="65.8" y="68.2">X</text>
<text x="65.8" y="70.7">X-</text>
<text x="72.1" y="70.7">-Y</text>
<text x="72.7" y="68.2">Y</text>
<text x="177" y="68.2">SO/D1</text>
<text x="177" y="70.7">~{WP}/D2</text>
<text x="90.7" y="72">GND</text>
<text x="177" y="75.8">SCK</text>
<text x="177" y="73.3">~{HOLD}/D3</text>
<text x="268.5" y="77.1">GND</text>
<text x="15.4" y="79.6">U4</text>
<text x="22.1" y="79.6">IRM-H638T</text>
<text x="28.9" y="83.4">Vcc</text>
<text x="76.8" y="78.2">GND</text>
<text x="177" y="78.4">~{CE}</text>
<text x="187.7" y="78.4">VSS</text>
<text x="196.2" y="83.4">GND</text>
<text x="253.2" y="83.4">+3V3</text>
<text x="28.3" y="88.5">OUT</text>
<text x="50.2" y="85.3" transform="rotate(-90 50.2 85.3)">GND</text>
<text x="210.1" y="88.5">GND</text>
<text x="228.3" y="88.5">LEDK</text>
<text x="242.9" y="88.5">VCC</text>
<text x="28.1" y="91.1">GND</text>
<text x="28.1" y="93.6">GND</text>
<text x="228.3" y="93.6">SCL</text>
<text x="241.8" y="91.1">LEDA</text>
<text x="36.9" y="98.7">GND</text>
<text x="228.3" y="96.1">SDA</text>
<text x="228.3" y="101.2">nRESET</text>
<text x="228.3" y="98.7">D/C</text>
<text x="242.7" y="96.1">GND</text>
<text x="242.7" y="98.7">GND</text>
<text x="242.7" y="101.2">GND</text>
<text x="24.6" y="105">+3V3</text>
<text x="159.3" y="106.3">GND</text>
<text x="180.9" y="107.6">+3V3</text>
<text x="228.3" y="103.8">nCS</text>
<text x="242.7" y="103.8">GND</text>
<text x="220.3" y="108.8">GND</text>
<text x="253.3" y="110.1">GND</text>
<text x="68.9" y="117.7">J3</text>
<text x="68.8" y="120.3">EXP_CONN</text>
<text x="83.1" y="122.8">+3V3</text>
<text x="83.5" y="125.3">+5V</text>
<text x="115.9" y="126.6">+3V3</text>
<text x="24.2" y="134.2">GND</text>
<text x="140.2" y="133" transform="rotate(-90 140.2 133)">GND</text>
<text x="186" y="136.8">GND</text>
<text x="19.5" y="141.9">Debug</text>
<text x="21.2" y="139.3">J2</text>
<text x="118.7" y="140.4" transform="rotate(-90 118.7 140.4)">AVDD</text>
<text x="121.3" y="140.4" transform="rotate(-90 121.3 140.4)">DVDD</text>
<text x="124" y="141.9">SDA</text>
<text x="124.2" y="139.3">SCL</text>
<text x="116.2" y="149.6" transform="rotate(-90 116.2 149.6)">AVSS</text>
<text x="118.7" y="149.6" transform="rotate(-90 118.7 149.6)">AVSS</text>
<text x="121.3" y="149.6" transform="rotate(-90 121.3 149.6)">AVSS</text>
<text x="123.5" y="146.9">~{INT}</text>
<text x="123.8" y="149.6" transform="rotate(-90 123.8 149.6)">DVSS</text>
<text x="125" y="154.6">MMA7660FC</text>
<text x="125.8" y="152">U2</text>
<text x="113.6" y="159.5">GND</text>
</g>
<g font-size="1.8" fill="#a90000">
<text x="200.2" y="31.7">3</text>
<text x="212.9" y="31.7">4</text>
<text x="256.7" y="31.7">A4</text>
<text x="200.2" y="36.8">5</text>
<text x="206.8" y="41.4" transform="rotate(-90 206.8 41.4)">2</text>
<text x="212.9" y="36.8">1</text>
<text x="216.7" y="38.6">2</text>
<text x="224.3" y="41.1">1</text>
<text x="224.3" y="36.1">3</text>
<text x="256.7" y="36.8">A5</text>
<text x="256.7" y="39.4">B5</text>
<text x="256.7" y="44.4">A6</text>
<text x="256.7" y="47">B6</text>
<text x="256.7" y="49.5">A7</text>
<text x="256.7" y="52.1">B7</text>
<text x="256.7" y="59.7">A8</text>
<text x="63" y="64.8">1</text>
<text x="75.7" y="64.8">4</text>
<text x="174.8" y="64.8">5</text>
<text x="192.5" y="64.8">8</text>
<text x="256.7" y="62.2">B8</text>
<text x="63" y="67.3">2</text>
<text x="63" y="69.8">3</text>
<text x="75.7" y="67.3">5</text>
<text x="75.7" y="69.8">6</text>
<text x="174.8" y="67.3">2</text>
<text x="174.8" y="69.8">3</text>
<text x="270.3" y="68.7" transform="rotate(-90 270.3 68.7)">A1</text>
<text x="272.8" y="68.6" transform="rotate(-90 272.8 68.6)">S1</text>
<text x="174.8" y="77.5">1</text>
<text x="174.8" y="74.9">6</text>
<text x="174.8" y="72.4">7</text>
<text x="192.5" y="77.5">4</text>
<text x="33.8" y="82.5">4</text>
<text x="33.8" y="87.6">3</text>
<text x="225.6" y="87.6">2</text>
<text x="248.4" y="87.6">4</text>
<text x="33.8" y="90.2">1</text>
<text x="33.8" y="92.7">2</text>
<text x="225.1" y="95.2">10</text>
<text x="225.6" y="92.7">9</text>
<text x="248.4" y="95.2">1</text>
<text x="248.4" y="90.2">3</text>
<text x="225.1" y="100.3">11</text>
<text x="225.6" y="97.8">7</text>
<text x="248.4" y="97.8">5</text>
<text x="248.4" y="100.3">6</text>
<text x="225.6" y="102.9">8</text>
<text x="247.9" y="102.9">12</text>
<text x="23.6" y="109.2">1</text>
<text x="23.6" y="114.3">2</text>
<text x="28.2" y="120.1" transform="rotate(-90 28.2 120.1)">3</text>
<text x="30.9" y="125">1</text>
<text x="68.7" y="121.9">1</text>
<text x="68.7" y="124.5">3</text>
<text x="77.6" y="121.9">2</text>
<text x="77.6" y="124.5">4</text>
<text x="28.2" y="127.7" transform="rotate(-90 28.2 127.7)">2</text>
<text x="68.7" y="127">5</text>
<text x="68.7" y="129.5">7</text>
<text x="77.6" y="127">6</text>
<text x="77.6" y="129.5">8</text>
<text x="68.2" y="134.6">11</text>
<text x="68.2" y="137.2">13</text>
<text x="68.7" y="132.1">9</text>
<text x="77.1" y="132.1">10</text>
<text x="77.1" y="134.6">12</text>
<text x="77.1" y="137.2">14</text>
<text x="117.9" y="134.1" transform="rotate(-90 117.9 134.1)">3</text>
<text x="120.4" y="134.1" transform="rotate(-90 120.4 134.1)">9</text>
<text x="24.3" y="143.5">1</text>
<text x="68.2" y="139.7">15</text>
<text x="77.1" y="139.7">16</text>
<text x="110" y="142.2">2</text>
<text x="129" y="138.4">6</text>
<text x="129" y="141">7</text>
<text x="24.3" y="146">2</text>
<text x="24.3" y="148.6">3</text>
<text x="129" y="146">5</text>
<text x="115.3" y="151.9" transform="rotate(-90 115.3 151.9)">4</text>
<text x="117.9" y="152.4" transform="rotate(-90 117.9 152.4)">10</text>
<text x="120.4" y="151.9" transform="rotate(-90 120.4 151.9)">1</text>
<text x="122.9" y="151.9" transform="rotate(-90 122.9 151.9)">8</text>
</g>
<g font-size="1.8" fill="#0f0f0f">
<text x="141.4" y="41.6">RESET</text>
<text x="139.6" y="46.7">SWCLK</text>
<text x="140.1" y="44.2">SWDIO</text>
<text x="241.3" y="49.2">D+</text>
<text x="141.6" y="64.5">SD_D0</text>
<text x="141.6" y="67">SD_D1</text>
<text x="141.6" y="69.6">SD_D2</text>
<text x="100.3" y="77.2">JOY_Y</text>
<text x="140.1" y="74.6">SD_SCK</text>
<text x="140.3" y="77.2">SD_CSn</text>
<text x="141.6" y="72.1">SD_D3</text>
<text x="100.3" y="82.3">AIN1</text>
<text x="100.3" y="79.7">JOY_X</text>
<text x="139.7" y="82.3">LCD_RESET</text>
<text x="100.3" y="84.8">AIN0</text>
<text x="100.3" y="87.3">IR_RX</text>
<text x="100.3" y="89.9">IR_TX</text>
<text x="139.7" y="87.3">LCD_SCK</text>
<text x="139.7" y="84.8">LCD_DC</text>
<text x="139.7" y="89.9">LCD_SDA</text>
<text x="96.5" y="92.4">PWM_Buzz</text>
<text x="97.8" y="95">IO22</text>
<text x="139.7" y="92.4">LED_STA</text>
<text x="139.7" y="95">BTN_B</text>
<text x="212.1" y="95">LCD_SDA</text>
<text x="212.1" y="92.4">LCD_SCK</text>
<text x="97.8" y="97.5">IO21</text>
<text x="97.8" y="100">IO20</text>
<text x="139.7" y="100">BTN_START</text>
<text x="139.7" y="97.5">BTN_A</text>
<text x="212.1" y="97.5">LCD_DC</text>
<text x="212.1" y="100">LCD_RESET</text>
<text x="97.8" y="107.7">I2C0_SCL</text>
<text x="97.8" y="105.1">IO18</text>
<text x="97.8" y="102.6">IO19</text>
<text x="139.7" y="107.7">I2C1_SDA</text>
<text x="139.7" y="105.1">IMU_INT</text>
<text x="139.7" y="102.6">BTN_SELECT</text>
<text x="97.8" y="110.2">I2C0_SDA</text>
<text x="99.1" y="112.7">SPI1_TX</text>
<text x="139.7" y="110.2">I2C1_SCL</text>
<text x="140" y="112.7">SPI1_RX</text>
<text x="99.1" y="115.3">SPI1_SCK</text>
<text x="140" y="115.3">SPI1_CS</text>
<text x="57.1" y="121.6">GND</text>
<text x="57.1" y="124.2">AIN0</text>
<text x="156.2" y="122.9">BTN_B</text>
<text x="156.2" y="125.4">BTN_A</text>
<text x="57.1" y="129.2">IO22</text>
<text x="57.1" y="131.8">IO21</text>
<text x="57.1" y="126.7">AIN1</text>
<text x="81.7" y="129.2">I2C0_SDA</text>
<text x="81.9" y="126.7">I2C0_SCL</text>
<text x="83.1" y="131.8">SPI1_TX</text>
<text x="156.2" y="128">BTN_START</text>
<text x="156.2" y="130.5">BTN_SELECT</text>
<text x="57.1" y="134.3">IO20</text>
<text x="57.1" y="136.9">IO19</text>
<text x="81.6" y="134.3">SPI1_SCK</text>
<text x="82.9" y="136.9">SPI1_CS</text>
<text x="30.3" y="143.2">SWCLK</text>
<text x="57.1" y="139.4">IO18</text>
<text x="82.9" y="139.4">SPI1_RX</text>
<text x="138.9" y="140.7">I2C1_SDA</text>
<text x="139.1" y="138.1">I2C1_SCL</text>
<text x="30.8" y="145.8">SWDIO</text>
<text x="32.9" y="148.3">GND</text>
<text x="140.2" y="145.8">IMU_INT</text>
</g>
<g font-size="1.4" fill="#006464">
<text x="202.5" y="30">XT3406AFMR</text>
<text x="203.2" y="27.4">U11</text>
<text x="260.5" y="28.7">J1</text>
<text x="267.2" y="28.7">USB-C</text>
<text x="143.9" y="34.3">R3</text>
<text x="150.4" y="34.3">27</text>
<text x="176.8" y="34.8">R32</text>
<text x="192" y="31.2">L1</text>
<text x="193.4" y="34.8">R1</text>
<text x="194.9" y="31.2">4.7uH</text>
<text x="82.3" y="39.4">2.2uF</text>
<text x="83.3" y="37.6">C21</text>
<text x="88.4" y="39.4">0.1uF</text>
<text x="89.5" y="37.6">C1</text>
<text x="94.5" y="39.6">0.1uF</text>
<text x="95.8" y="37.6">C2</text>
<text x="143.9" y="36.8">R6</text>
<text x="150.4" y="36.8">27</text>
<text x="155.6" y="41.4">SW1</text>
<text x="176.9" y="36.3">510</text>
<text x="176.9" y="41.4">D9</text>
<text x="186" y="38.1">2.2uF</text>
<text x="186.1" y="36.6">C28</text>
<text x="193.2" y="40.9">R2</text>
<text x="193.4" y="36.3">14.7k</text>
<text x="228.2" y="38.1">SPDT</text>
<text x="228.3" y="36.3">SW2</text>
<text x="239.7" y="37.6">C26</text>
<text x="239.8" y="39.1">2.2uF</text>
<text x="246.8" y="39.4">R5</text>
<text x="246.8" y="36.8">R4</text>
<text x="155.6" y="43.9">RUN</text>
<text x="193.3" y="42.4">3.3k</text>
<text x="47.3" y="52.1">2.2uF</text>
<text x="47.4" y="50.3">C3</text>
<text x="54.9" y="52.1">2.2uF</text>
<text x="55.1" y="50.3">C13</text>
<text x="61.3" y="52.1">0.1uF</text>
<text x="61.5" y="50.3">C12</text>
<text x="68.9" y="52.1">0.1uF</text>
<text x="69.1" y="50.3">C15</text>
<text x="76.7" y="50.3">C17</text>
<text x="76.8" y="52.1">0.1uF</text>
<text x="84.3" y="50.3">C19</text>
<text x="84.4" y="52.1">0.1uF</text>
<text x="91.7" y="50.3">C20</text>
<text x="91.8" y="51.8">0.1uF</text>
<text x="158.9" y="52.1">C4</text>
<text x="159" y="53.8">15pF</text>
<text x="152.5" y="54.1">Y1</text>
<text x="152.7" y="55.4">12MHz</text>
<text x="159" y="59.4">C11</text>
<text x="159" y="61.5">15pF</text>
<text x="176.9" y="61.7">U9</text>
<text x="181" y="61.7">P25Q16H-SSH-IT</text>
<text x="97.5" y="70.6">C23</text>
<text x="102.7" y="70.6">0.1uF</text>
<text x="200.9" y="71.9">C25</text>
<text x="199.7" y="74.4">2.2uF</text>
<text x="35.1" y="78.7">+3V3</text>
<text x="42.3" y="82">C9</text>
<text x="41.9" y="84.6">1uF</text>
<text x="73" y="89.7">D6</text>
<text x="82.5" y="89.7">R18</text>
<text x="89" y="89.7">150</text>
<text x="217.1" y="87.1">R31</text>
<text x="222.7" y="87.1">33</text>
<text x="227.2" y="84.6">DS1</text>
<text x="232.6" y="84.6">ST7789_1.54_240x240</text>
<text x="58.9" y="92" transform="rotate(-90 58.9 92)">GND</text>
<text x="72.8" y="92.2">VSMB10940</text>
<text x="149.8" y="92.2">R24</text>
<text x="158" y="92.2">1k</text>
<text x="164.4" y="98.5">D1</text>
<text x="257.2" y="97.5">0.1uF</text>
<text x="258.5" y="96">C29</text>
<text x="168.6" y="106.2">R33</text>
<text x="174.3" y="106.2">100k</text>
<text x="14.8" y="112.3">LS1</text>
<text x="33.1" y="113">D7</text>
<text x="169.3" y="112.5">D2</text>
<text x="14.6" y="114">Buzzer</text>
<text x="32.6" y="114.5">1N4148</text>
<text x="170.2" y="115.1">1N4148</text>
<text x="20.3" y="123.4">Q1</text>
<text x="20.4" y="125">S8050</text>
<text x="36.3" y="123.2">R13</text>
<text x="42.8" y="123.2">200</text>
<text x="169.5" y="120.1">R7</text>
<text x="169.7" y="121.4">1k</text>
<text x="174.6" y="122.9">K1</text>
<text x="174.6" y="125.5">K2</text>
<text x="183.8" y="122.9">SW3</text>
<text x="183.8" y="125.5">SW4</text>
<text x="130.8" y="130.3">C24</text>
<text x="174.6" y="128">K3</text>
<text x="174.6" y="130.6">K4</text>
<text x="183.8" y="128">SW5</text>
<text x="183.8" y="130.6">SW6</text>
<text x="131.5" y="132.8">0.1uF</text>
<text x="36.2" y="161.3">H1</text>
<text x="59.4" y="161">H3</text>
<text x="36" y="167.6">H2</text>
<text x="36.5" y="162.8">Hole_3mm_PTH</text>
<text x="59.1" y="167.4">H4</text>
<text x="59.6" y="162.6">Hole_3mm_PTH</text>
<text x="36.2" y="169.2">Hole_3mm_PTH</text>
<text x="59.3" y="168.9">Hole_3mm_PTH</text>
<text x="40.7" y="179.5">EETree_Logo</text>
<text x="40.7" y="177.2">N1</text>
</g>
<g font-size="1.4" fill="#009600">
<text x="253.3" y="39.4">4.7k</text>
<text x="253.3" y="36.8">4.7k</text>
</g>
<g font-size="1.1" fill="#a90000">
<text x="147.3" y="55.9">2</text>
<text x="149.6" y="58.3" transform="rotate(-90 149.6 58.3)">3</text>
<text x="149.6" y="54.5" transform="rotate(-90 149.6 54.5)">1</text>
<text x="151.8" y="55.9">4</text>
</g>
</svg>
